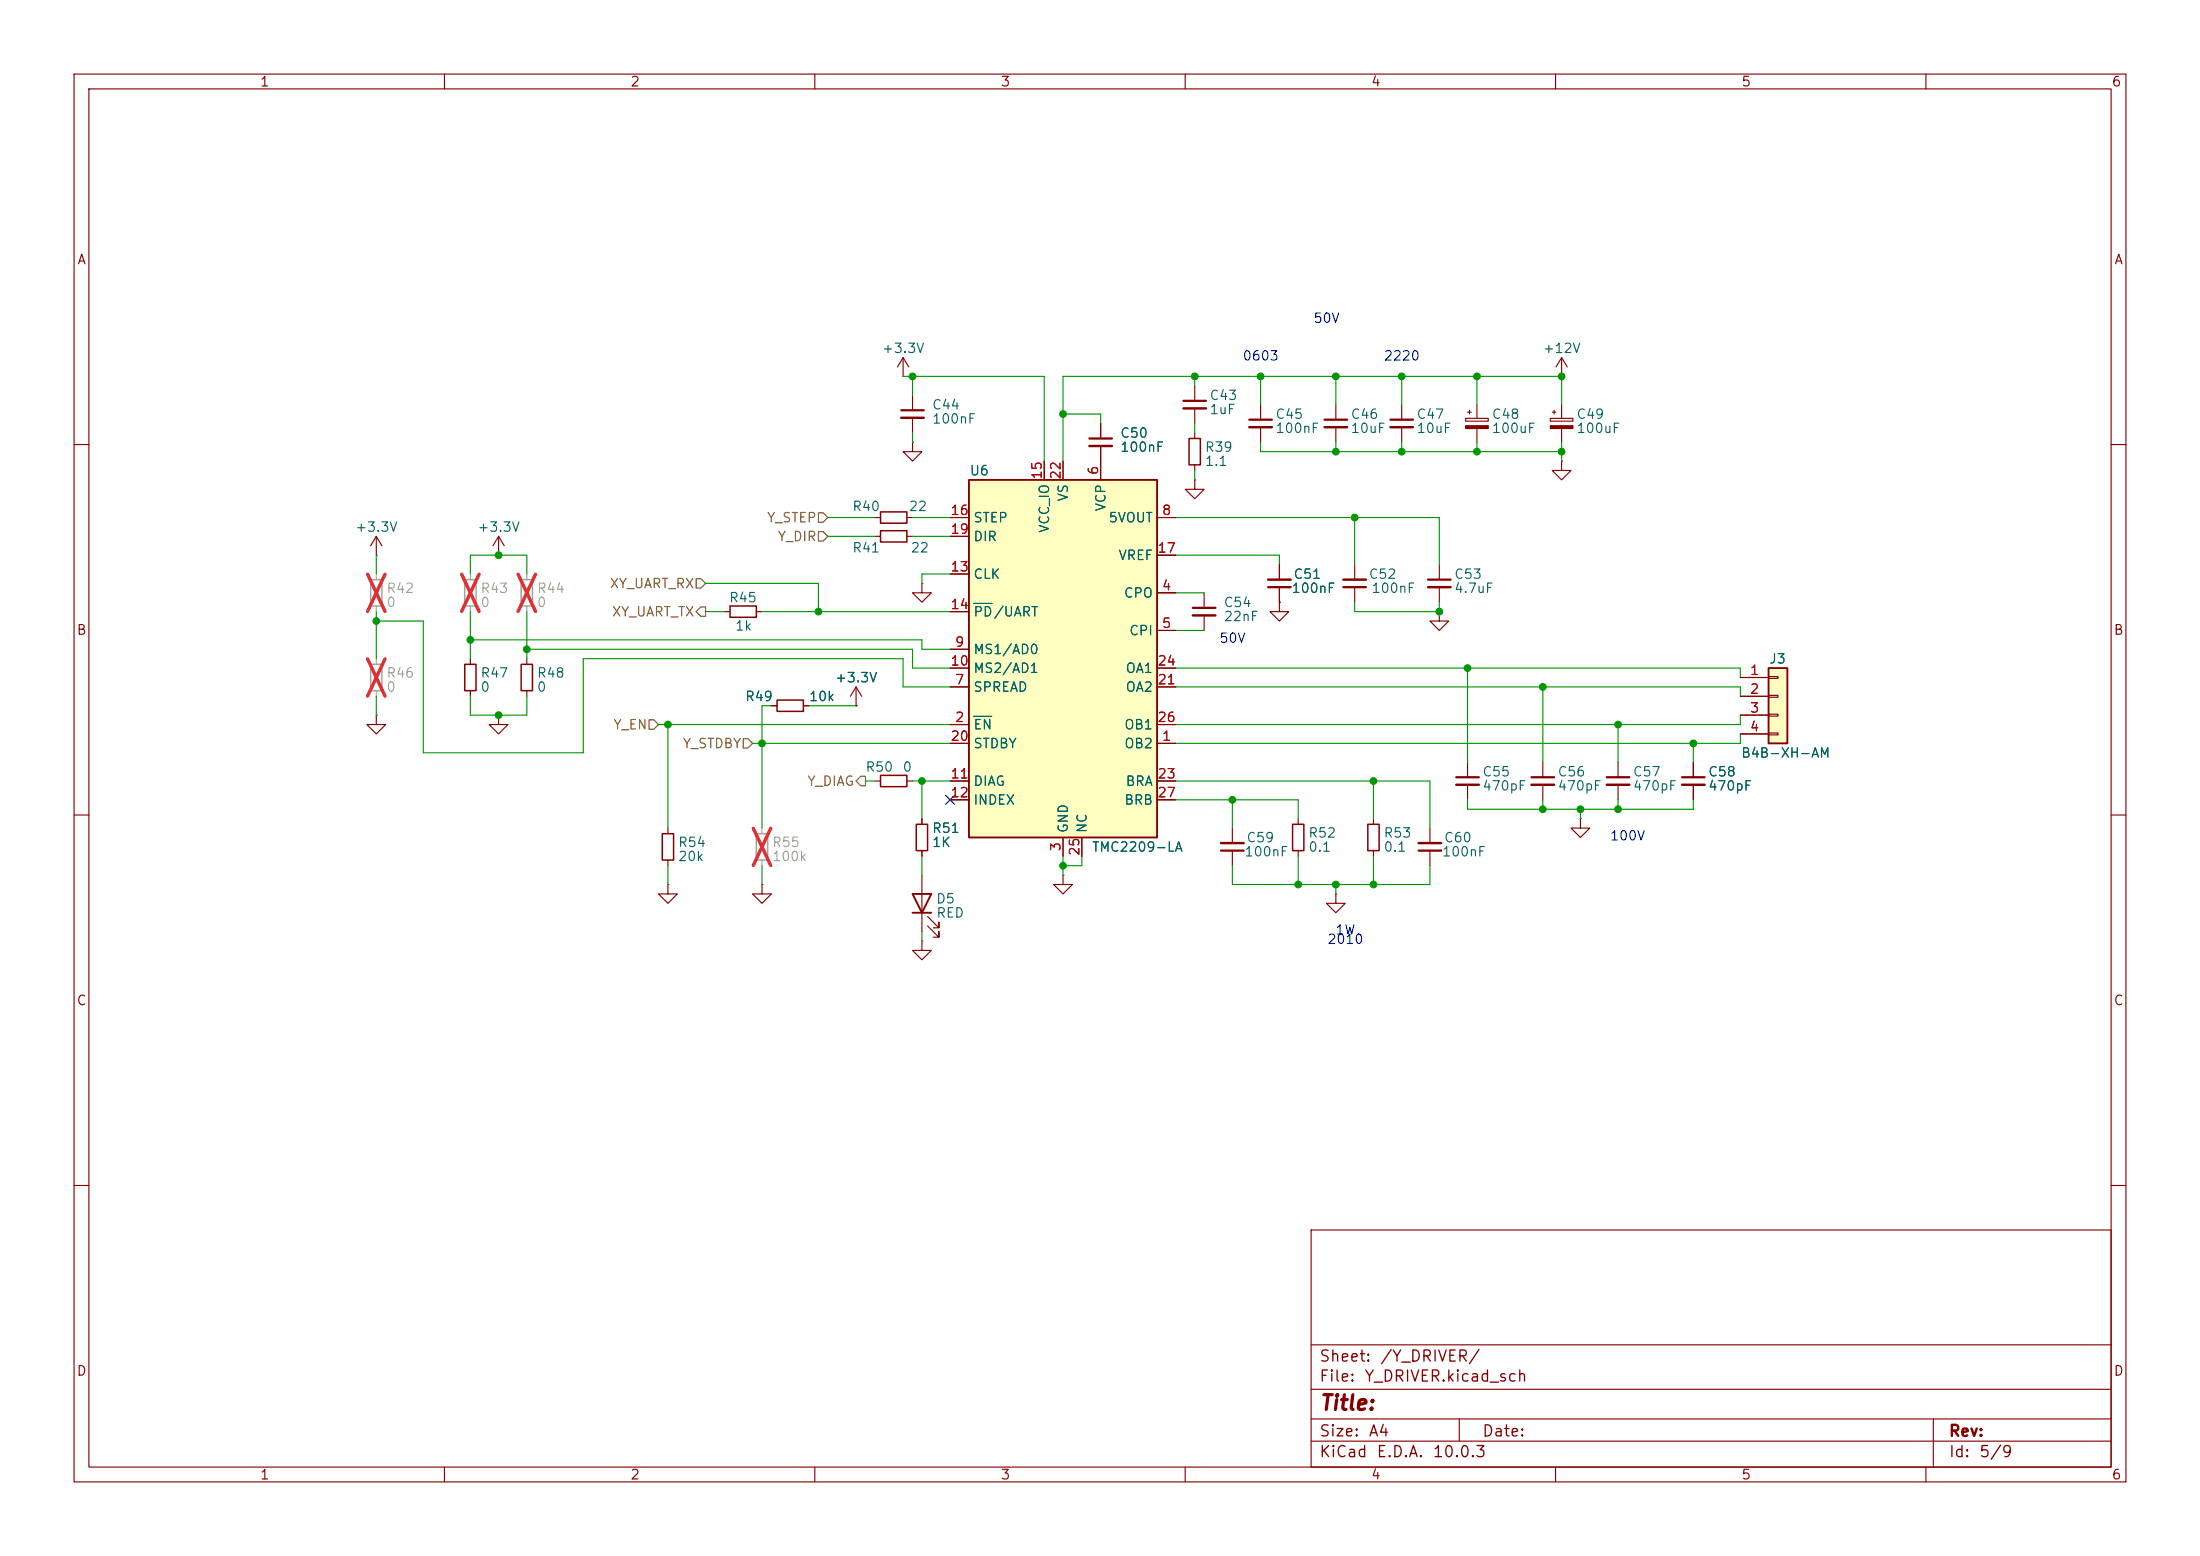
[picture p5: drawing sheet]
<svg xmlns="http://www.w3.org/2000/svg" width="297mm" height="210mm" viewBox="0 0 297 210" stroke-linecap="round" stroke-linejoin="round" font-family="sans-serif">
<g fill="none" stroke="#840000" stroke-width=".15">
<path d="M10 10h277v190h-277zM12 12h273v186h-273zM60 10v2M110 10v2M160 10v2M210 10v2M260 10v2M123.2 53.3v2.1M123.2 56.4v2M161.3 58.4v.8M10 60h2M161.3 62.7v.8"/>
<path d="M285 60h2M97.8 82.6h.8M102.1 82.6h.8M10 110h2M285 110h2M10 160h2M177 166h108v32h-108zM285 160h2M60 198v2M110 198v2M160 198v2M177 194.5h108"/>
<path d="M177 191.5h108M177 187.5h108M177 181.5h108M197 191.5v3M210 198v2M260 198v2M261 191.5v6.5"/>
</g>
<path d="M160.5 59.2h1.6v3.5h-1.6zM98.6 81.8h3.5v1.5h-3.5z" fill="none" stroke="#840000" stroke-width=".2"/>
<path d="M121.7 55.4h3" fill="none" stroke="#840000" stroke-width=".3"/>
<path d="M121.7 56.4h3" fill="none" stroke="#840000" stroke-width=".33"/>
<path d="M130.8 64.8h25.4v48.2h-25.4z" fill="#ffffc2"/>
<path d="M130.8 64.8h25.4v48.2h-25.4z" fill="none" stroke="#840000" stroke-width=".25"/>
<g fill="none" stroke="#840000" stroke-width=".15">
<path d="M121.9 50.8h.1M121.9 48.3l-.7 1.2M121.9 48.3l.8 1.2M121.9 48.3v2.5M123.2 59.7v1.3h1.3l-1.3 1.2-1.3-1.2h1.3M123.2 59.7h.1M170.2 54.6v2M170.2 57.7v2M197.9 56.5h3v.3h-3zM198.1 55.6h.5M198.4 55.4v.5M199.4 54.6v1.9"/>
<path d="M199.4 57.8v1.9M128.3 69.9h2.5M128.3 77.5h2.5M128.3 72.4h2.5M141 62.2v2.6M143.5 62.2v2.6M148.6 62.2v2.6M156.2 69.9h2.5M156.2 74.9h2.5M128.3 97.8h2.5M128.3 92.7h2.5M128.3 87.6h2.5"/>
<path d="M128.3 90.2h2.5M128.3 82.6h2.5M156.2 97.8h2.5M156.2 80h2.5M156.2 85.1h2.5M156.2 92.7h2.5M156.2 90.2h2.5M124.5 110.5v.8M124.5 114.8v.8M128.3 100.3h2.5M128.3 105.4h2.5M128.3 108h2.5"/>
<path d="M143.5 113v2.6M146 113v2.6M156.2 100.3h2.5M156.2 105.4h2.5M156.2 108h2.5M213.4 110.5v1.3h1.2l-1.2 1.2-1.3-1.2h1.3M213.4 110.5h.1"/>
</g>
<path d="M131.4 96.7h2.5M131.4 81.4h2.5" fill="none" stroke="#006464" stroke-width=".15"/>
<path d="M123.7 111.3h1.5v3.5h-1.5z" fill="none" stroke="#840000" stroke-width=".2"/>
<path d="M168.7 56.6h3" fill="none" stroke="#840000" stroke-width=".3"/>
<path d="M168.7 57.7h3" fill="none" stroke="#840000" stroke-width=".33"/>
<path d="M197.9 57.5h3v.3h-3z" fill="#840000" stroke="#840000" stroke-width=".15"/>
<path d="M238.8 90.2h2.5v10.1h-2.5z" fill="#ffffc2"/>
<path d="M238.8 90.2h2.5v10.1h-2.5zM123.2 120.7h2.5l-1.2 2.5zM123.2 123.2h2.5" fill="none" stroke="#840000" stroke-width=".25"/>
<g fill="none" stroke="#840000" stroke-width=".15">
<path d="M148.6 57.2v2M161.3 52.1v2M161.3 55.1v2.1M180.3 54.6v2M180.3 57.7v2M189.2 54.6v2M189.2 57.7v2M209.3 56.5h3v.3h-3zM209.5 55.6h.6M209.8 55.4v.5M210.8 50.8h.1M210.8 48.3l-.7 1.2"/>
<path d="M210.8 48.3l.8 1.2M210.8 48.3v2.5M210.8 54.6v1.9M210.8 57.8v1.9M50.8 74.9h.1M50.8 72.4l-.8 1.3M50.8 72.4l.8 1.3M50.8 72.4v2.5M67.3 74.9h.1M67.3 72.4l-.8 1.3M67.3 72.4l.8 1.3M67.3 72.4v2.5"/>
<path d="M118.1 72.4h.8M118.1 69.9h.8M122.4 72.4h.8M122.4 69.9h.8M124.5 78.7v1.3h1.2l-1.2 1.3-1.3-1.3h1.3M124.5 78.7h.1M128.3 72.4h2.5M128.3 69.9h2.5M128.3 77.5h2.5M141 62.2v2.6M143.5 62.2v2.6M148.6 60.2v4.6"/>
<path d="M156.2 69.9h2.5M156.2 74.9h2.5M161.3 64.8v1.2h1.3l-1.3 1.3-1.3-1.3h1.3M161.3 64.8h.1M172.7 76.2v2M172.7 79.2v2.1M182.9 76.2v2M182.9 79.2v2.1M194.3 76.2v2M194.3 79.2v2.1M210.8 62.2v1.3h1.3l-1.3 1.3-1.3-1.3h1.3M210.8 62.2h.1"/>
<path d="M50.8 96.5v1.3h1.3l-1.3 1.3-1.3-1.3h1.3M50.8 96.5h.1M63.5 88.9v.8M63.5 93.2v.8M67.3 96.5v1.3h1.3l-1.3 1.3-1.3-1.3h1.3M67.3 96.5h.1M71.1 88.9v.8M71.1 93.2v.8M104.1 95.3h.8M108.5 95.3h.7M115.6 95.3h.1M115.6 92.7l-.8 1.3"/>
<path d="M115.6 92.7l.7 1.3M115.6 92.7v2.6M128.3 97.8h2.5M128.3 92.7h2.5M128.3 87.6h2.5M128.3 90.2h2.5M128.3 82.6h2.5M156.2 97.8h2.5M156.2 80h2.5M156.2 85.1h2.5M156.2 92.7h2.5M156.2 90.2h2.5"/>
<path d="M162.6 80v2M162.6 83.1v2M172.7 81.3v1.3h1.3l-1.3 1.2-1.3-1.2h1.3M172.7 81.3h.1M194.3 82.6v1.2h1.3l-1.3 1.3-1.3-1.3h1.3M194.3 82.6h.1M234.9 91.4h3.9M234.9 94h3.9M234.9 96.5h3.9M234.9 99.1h3.9M238.8 91.3h1.2v.3h-1.2zM238.8 93.9h1.2v.2h-1.2z"/>
<path d="M238.8 96.4h1.2v.2h-1.2zM238.8 98.9h1.2v.3h-1.2zM90.2 119.4v1.3h1.2l-1.2 1.2-1.3-1.2h1.3M90.2 119.4h.1M90.2 111.8v.7M90.2 116.1v.7M102.9 119.4v1.3h1.2l-1.2 1.2-1.3-1.2h1.3M102.9 119.4h.1M118.1 105.4h.8M122.4 105.4h.8M124.5 110.5v.8M124.5 114.8v.8"/>
<path d="M124.5 118.1v7.6M128.3 105.4h2.5M128.3 100.3h2.5M128.3 108h2.5M143.5 118.1v1.3h1.3l-1.3 1.3-1.3-1.3h1.3M143.5 118.1h.1M143.5 113v2.6M146 113v2.6M156.2 105.4h2.5M156.2 100.3h2.5M156.2 108h2.5M166.4 111.8v2"/>
<path d="M166.4 114.8v2M175.3 110.5v.8M175.3 114.8v.8M185.4 110.5v.8M185.4 114.8v.8M193 111.8v2M193 114.8v2M198.1 102.9v2M198.1 105.9v2.1M208.3 102.9v2M208.3 105.9v2.1M218.4 102.9v2"/>
<path d="M218.4 105.9v2.1M228.6 102.9v2M228.6 105.9v2.1M124.5 127v1.3h1.2l-1.2 1.2-1.3-1.2h1.3M124.5 127h.1M125.2 125l1.5 1.5v-.8v.8h-.7M125.2 123.7l1.5 1.5v-.7v.7h-.7M180.3 120.7v1.2h1.3l-1.3 1.3-1.2-1.3h1.2M180.3 120.7h.1"/>
</g>
<g fill="none" stroke="#840000" stroke-width=".3">
<path d="M147.1 59.2h3M159.8 54.1h3M178.8 56.6h3.1M187.7 56.6h3.1M171.2 79.2h3M181.4 79.2h3M192.8 78.2h3M161 82h3.1M164.8 114.8h3.1M191.5 114.8h3.1M196.6 104.9h3M206.8 104.9h3"/>
<path d="M216.9 104.9h3.1M227.1 104.9h3"/>
</g>
<g fill="none" stroke="#840000" stroke-width=".33">
<path d="M159.8 55.1h3M178.8 57.7h3.1M187.7 57.7h3.1M147.1 60.2h3M171.2 78.2h3M181.4 78.2h3M192.8 79.2h3M161 83.1h3.1M164.8 113.8h3.1M191.5 113.8h3.1M196.6 105.9h3M206.8 105.9h3"/>
<path d="M216.9 105.9h3.1M227.1 105.9h3"/>
</g>
<path d="M50 78.2h1.6v3.6h-1.6zM62.7 78.2h1.6v3.6h-1.6zM70.4 78.2h1.5v3.6h-1.5zM50 89.7h1.6v3.5h-1.6zM102.1 112.5h1.5v3.6h-1.5z" fill="none" stroke="#a1a1a1" stroke-width=".2"/>
<path d="M50.8 77.5v.7M63.5 77.5v.7M71.1 77.5v.7M50.8 81.8v.8M50.8 88.9v.8M50.8 93.2v.8M63.5 81.8v.8M71.1 81.8v.8M102.9 111.8v.7M102.9 116.1v.7" fill="none" stroke="#a1a1a1" stroke-width=".15"/>
<path d="M49.6 77.5l2.4 5M52 77.5l-2.4 5M62.3 77.5l2.4 5M64.7 77.5l-2.4 5M69.9 77.5l2.4 5M72.3 77.5l-2.4 5M49.6 88.9l2.4 5M52 88.9l-2.4 5M101.7 111.8l2.3 5M104 111.8l-2.3 5" fill="none" stroke="#e12e31" stroke-width=".46"/>
<path d="M118.9 71.6h3.5v1.6h-3.5zM118.9 69.1h3.5v1.5h-3.5zM62.7 89.7h1.6v3.5h-1.6zM70.4 89.7h1.5v3.5h-1.5zM104.9 94.5h3.6v1.5h-3.6zM89.4 112.5h1.5v3.6h-1.5zM118.9 104.6h3.5v1.6h-3.5zM174.5 111.3h1.5v3.5h-1.5zM184.7 111.3h1.5v3.5h-1.5z" fill="none" stroke="#840000" stroke-width=".2"/>
<path d="M209.3 57.5h3v.3h-3z" fill="#840000" stroke="#840000" stroke-width=".15"/>
<path d="M94 78.1h.6l.6 .6-.6 .7h-.6zM110.5 69.2h.6l.7 .7-.7 .6h-.6zM110.5 71.8h.6l.7 .6-.7 .6h-.6zM87.6 97.2h.7l.6 .6-.6 .6h-.7zM94.6 81.9h.6v1.3h-.6l-.6-.6zM100.3 99.7h.7l.6 .6-.6 .7h-.7zM116.2 104.8h.6v1.2h-.6l-.6-.6z" fill="none" stroke="#725600" stroke-width=".15"/>
<g fill="none" stroke="#009600" stroke-width=".15">
<path d="M121.9 50.8h19.1v11.4M123.2 50.8v2.5M123.2 58.4v1.3M143.5 55.9h5.1v1.3M161.3 50.8v1.3M161.3 57.2v1.2M170.2 59.7v1.3h40.6M170.2 50.8v3.8M180.3 50.8v3.8M180.3 59.7v1.3M189.2 50.8v3.8M189.2 59.7v1.3"/>
<path d="M199.4 50.8v3.8M199.4 59.7v1.3M210.8 54.6v-3.8h-67.3v11.4M210.8 59.7v2.5M50.8 74.9v2.6M63.5 77.5v-2.6h7.6v2.6M95.2 78.7h15.3v3.9M111.8 72.4h6.3M111.8 69.9h6.3M123.2 72.4h5.1M123.2 69.9h5.1M128.3 77.5h-3.8v1.2"/>
<path d="M158.7 74.9h14v1.3M158.7 69.9h35.6v6.3M161.3 63.5v1.3M182.9 69.9v6.3M50.8 83.8h6.3v17.8h21.6v-12.7h43.2v3.8h6.4M50.8 82.6v6.3M50.8 94v2.5M63.5 86.4h61v1.2h3.8M63.5 82.6v6.3M63.5 94v2.5h7.6v-2.5M71.1 87.6h52.1v2.6h5.1M71.1 82.6v6.3"/>
<path d="M88.9 97.8h39.4M90.2 97.8v14M95.2 82.6h2.6M102.9 82.6h25.4M104.1 95.3h-1.2v16.5M109.2 95.3h6.4M158.7 80h3.9M158.7 92.7h76.2v1.3M158.7 90.2h76.2v1.2M158.7 85.1h3.9M182.9 81.3v1.3h11.4v-1.3M198.1 90.2v12.7"/>
<path d="M208.3 92.7v10.2M218.4 97.8v5.1M234.9 96.5v1.3h-76.2M234.9 99.1v1.2h-76.2M90.2 116.8v2.6M101.6 100.3h26.7M102.9 116.8v2.6M116.8 105.4h1.3M123.2 105.4h5.1M124.5 105.4v5.1M124.5 115.6v2.5M143.5 115.6v2.5"/>
<path d="M146 115.6v1.2h-2.5M158.7 108h16.6v2.5M158.7 105.4h34.3v6.4M166.4 116.8v2.6h26.6v-2.6M166.4 108v3.8M175.3 115.6v3.8M180.3 119.4v1.3M185.4 105.4v5.1M185.4 115.6v3.8M198.1 108v1.2h30.5v-1.2M208.3 108v1.2M213.4 109.2v1.3"/>
<path d="M218.4 108v1.2M228.6 100.3v2.6M124.5 125.7v1.3"/>
</g>
<path d="M127.7 107.3l1.2 1.3M128.9 107.3l-1.2 1.3" fill="none" stroke="#000084" stroke-width=".15"/>
<path d="M131.4 96.7h2.5M131.4 81.4h2.5" fill="none" stroke="#006464" stroke-width=".15"/>
<g fill="#009600" stroke="#009600" stroke-width=".14">
<circle cx="218.4" cy="109.2" r=".46"/>
<circle cx="194.3" cy="82.6" r=".46"/>
<circle cx="218.4" cy="97.8" r=".46"/>
<circle cx="208.3" cy="92.7" r=".46"/>
<circle cx="208.3" cy="109.2" r=".46"/>
<circle cx="213.4" cy="109.2" r=".46"/>
<circle cx="228.6" cy="100.3" r=".46"/>
<circle cx="198.1" cy="90.2" r=".46"/>
<circle cx="180.3" cy="119.4" r=".46"/>
<circle cx="166.4" cy="108" r=".46"/>
<circle cx="175.3" cy="119.4" r=".46"/>
<circle cx="124.5" cy="105.4" r=".46"/>
<circle cx="143.5" cy="116.8" r=".46"/>
<circle cx="161.3" cy="50.8" r=".46"/>
<circle cx="143.5" cy="55.9" r=".46"/>
<circle cx="123.2" cy="50.8" r=".46"/>
<circle cx="110.5" cy="82.6" r=".46"/>
<circle cx="180.3" cy="50.8" r=".46"/>
<circle cx="189.2" cy="50.8" r=".46"/>
<circle cx="199.4" cy="50.8" r=".46"/>
<circle cx="210.8" cy="50.8" r=".46"/>
<circle cx="170.2" cy="50.8" r=".46"/>
<circle cx="210.8" cy="61" r=".46"/>
<circle cx="63.5" cy="86.4" r=".46"/>
<circle cx="90.2" cy="97.8" r=".46"/>
<circle cx="71.1" cy="87.6" r=".46"/>
<circle cx="50.8" cy="83.8" r=".46"/>
<circle cx="67.3" cy="96.5" r=".46"/>
<circle cx="67.3" cy="74.9" r=".46"/>
<circle cx="182.9" cy="69.9" r=".46"/>
<circle cx="180.3" cy="61" r=".46"/>
<circle cx="189.2" cy="61" r=".46"/>
<circle cx="199.4" cy="61" r=".46"/>
<circle cx="185.4" cy="119.4" r=".46"/>
<circle cx="185.4" cy="105.4" r=".46"/>
<circle cx="102.9" cy="100.3" r=".46"/>
</g>
<text font-size="2" fill="#840000" x="178" y="190.8">Title:</text>
<g font-size="1.5" fill="#840000">
<text x="178" y="184.2">Sheet:</text>
<text x="186.2" y="184.2">/Y_DRIVER/</text>
<text x="178" y="186.9">File:</text>
<text x="184.1" y="186.9">Y_DRIVER.kicad_sch</text>
<text x="178" y="197.1">KiCad</text>
<text x="178" y="194.3">Size:</text>
<text x="184.7" y="194.3">A4</text>
<text x="185.7" y="197.1">E.D.A.</text>
<text x="193.3" y="197.1">10.0.3</text>
<text x="200" y="194.3">Date:</text>
<text x="263" y="194.3">Rev:</text>
<text x="263" y="197.1">Id:</text>
<text x="267.1" y="197.1">5/9</text>
</g>
<g font-size="1.3" fill="#840000">
<text x="35" y="12">1</text>
<text x="85" y="12">2</text>
<text x="135" y="12">3</text>
<text x="185" y="12">4</text>
<text x="235" y="12">5</text>
<text x="285" y="12">6</text>
<text x="10.3" y="36">A</text>
<text x="285.3" y="36">A</text>
<text x="10.3" y="86">B</text>
<text x="285.3" y="86">B</text>
<text x="10.3" y="136">C</text>
<text x="285.3" y="136">C</text>
<text x="10.3" y="186">D</text>
<text x="285.3" y="186">D</text>
<text x="35" y="200">1</text>
<text x="85" y="200">2</text>
<text x="135" y="200">3</text>
<text x="185" y="200">4</text>
<text x="235" y="200">5</text>
<text x="285" y="200">6</text>
</g>
<g font-size="1.3" fill="#006464">
<text x="119" y="48">+3.3V</text>
<text x="208.2" y="48">+12V</text>
<text x="125.7" y="57.5">100nF</text>
<text x="125.7" y="55.6">C44</text>
<text x="151.1" y="59.4">C50</text>
<text x="163.2" y="56.2">1uF</text>
<text x="163.2" y="54.3">C43</text>
<text x="172.1" y="58.8">100nF</text>
<text x="172.1" y="56.9">C45</text>
<text x="182.3" y="56.9">C46</text>
<text x="182.3" y="58.8">10uF</text>
<text x="191.1" y="56.9">C47</text>
<text x="191.1" y="58.8">10uF</text>
<text x="201.3" y="58.8">100uF</text>
<text x="201.3" y="56.9">C48</text>
<text x="212.7" y="58.8">100uF</text>
<text x="212.7" y="56.9">C49</text>
<text x="130.8" y="64.5">U6</text>
<text x="151.1" y="61.3">100nF</text>
<text x="162.6" y="61.3">R39</text>
<text x="162.6" y="63.2">1.1</text>
<text x="115" y="69.3">R40</text>
<text x="122.6" y="69.3">22</text>
<text x="131.3" y="70.8">STEP</text>
<text x="144.5" y="67.8" transform="rotate(-90 144.5 67.8)">VS</text>
<text x="149.6" y="69.1" transform="rotate(-90 149.6 69.1)">VCP</text>
<text x="149.6" y="70.8">5VOUT</text>
<text x="47.9" y="72.1">+3.3V</text>
<text x="64.4" y="72.1">+3.3V</text>
<text x="115" y="74.9">R41</text>
<text x="122.8" y="74.9">22</text>
<text x="131.3" y="73.4">DIR</text>
<text x="141.9" y="72" transform="rotate(-90 141.9 72)">VCC_IO</text>
<text x="150.9" y="75.9">VREF</text>
<text x="98.3" y="81.6">R45</text>
<text x="131.3" y="78.4">CLK</text>
<text x="131.3" y="83.5">PD/UART</text>
<text x="151.6" y="81">CPO</text>
<text x="165.1" y="82.3">C54</text>
<text x="174.3" y="80.3">100nF</text>
<text x="174.5" y="78.4">C51</text>
<text x="184.7" y="78.4">C52</text>
<text x="185.1" y="80.3">100nF</text>
<text x="196.2" y="78.4">C53</text>
<text x="196.2" y="80.3">4.7uF</text>
<text x="99.1" y="85.4">1k</text>
<text x="131.3" y="88.6">MS1/AD0</text>
<text x="152.4" y="86.1">CPI</text>
<text x="165.1" y="84.2">22nF</text>
<text x="238.8" y="89.9">J3</text>
<text x="64.8" y="93.7">0</text>
<text x="64.8" y="91.8">R47</text>
<text x="72.4" y="93.7">0</text>
<text x="72.4" y="91.8">R48</text>
<text x="100.5" y="95">R49</text>
<text x="109.1" y="95">10k</text>
<text x="112.6" y="92.4">+3.3V</text>
<text x="131.3" y="93.7">SPREAD</text>
<text x="131.3" y="91.1">MS2/AD1</text>
<text x="151.9" y="93.7">OA2</text>
<text x="151.9" y="91.1">OA1</text>
<text x="131.3" y="98.8">EN</text>
<text x="131.3" y="101.3">STDBY</text>
<text x="151.7" y="101.3">OB2</text>
<text x="151.7" y="98.8">OB1</text>
<text x="116.7" y="104.5">R50</text>
<text x="121.8" y="104.5">0</text>
<text x="131.3" y="106.4">DIAG</text>
<text x="151.9" y="106.4">BRA</text>
<text x="200" y="107">470pF</text>
<text x="200" y="105.1">C55</text>
<text x="210.2" y="107">470pF</text>
<text x="210.2" y="105.1">C56</text>
<text x="220.4" y="107">470pF</text>
<text x="220.4" y="105.1">C57</text>
<text x="230.5" y="107">470pF</text>
<text x="230.5" y="105.1">C58</text>
<text x="235" y="102.6">B4B-XH-AM</text>
<text x="125.7" y="112.7">R51</text>
<text x="131.3" y="108.9">INDEX</text>
<text x="144.5" y="112.5" transform="rotate(-90 144.5 112.5)">GND</text>
<text x="147" y="112.5" transform="rotate(-90 147 112.5)">NC</text>
<text x="151.7" y="108.9">BRB</text>
<text x="176.5" y="113.4">R52</text>
<text x="186.7" y="113.4">R53</text>
<text x="91.4" y="116.5">20k</text>
<text x="91.4" y="114.6">R54</text>
<text x="125.7" y="114.6">1K</text>
<text x="147.3" y="115.3">TMC2209-LA</text>
<text x="167.9" y="115.9">100nF</text>
<text x="168.2" y="114">C59</text>
<text x="176.5" y="115.3">0.1</text>
<text x="186.7" y="115.3">0.1</text>
<text x="194.6" y="115.9">100nF</text>
<text x="194.9" y="114">C60</text>
<text x="126.3" y="122.3">D5</text>
<text x="126.3" y="124.2">RED</text>
</g>
<g font-size="1.3" fill="#0000c2">
<text x="177.2" y="43.9">50V</text>
<text x="167.7" y="49">0603</text>
<text x="186.7" y="49">2220</text>
<text x="164.5" y="87.1">50V</text>
<text x="217.2" y="113.8">100V</text>
<text x="179.1" y="127.7">2010</text>
<text x="180.2" y="126.5">1W</text>
</g>
<g font-size="1.3" fill="#a90000">
<text x="140.9" y="64.8" transform="rotate(-90 140.9 64.8)">15</text>
<text x="143.5" y="64.8" transform="rotate(-90 143.5 64.8)">22</text>
<text x="148.6" y="64.2" transform="rotate(-90 148.6 64.2)">6</text>
<text x="128.2" y="69.8">16</text>
<text x="156.8" y="69.8">8</text>
<text x="128.2" y="77.4">13</text>
<text x="128.2" y="72.4">19</text>
<text x="156.2" y="74.9">17</text>
<text x="128.2" y="82.5">14</text>
<text x="156.8" y="80">4</text>
<text x="128.8" y="87.6">9</text>
<text x="156.8" y="85.1">5</text>
<text x="128.2" y="90.1">10</text>
<text x="128.8" y="92.7">7</text>
<text x="156.2" y="92.7">21</text>
<text x="156.2" y="90.1">24</text>
<text x="236.1" y="91.4">1</text>
<text x="236.1" y="94">2</text>
<text x="128.2" y="100.3">20</text>
<text x="128.8" y="97.8">2</text>
<text x="156.2" y="97.8">26</text>
<text x="156.8" y="100.3">1</text>
<text x="236.1" y="96.5">3</text>
<text x="236.1" y="99">4</text>
<text x="128.2" y="105.4">11</text>
<text x="128.2" y="107.9">12</text>
<text x="156.2" y="105.4">23</text>
<text x="156.2" y="107.9">27</text>
<text x="143.5" y="115" transform="rotate(-90 143.5 115)">3</text>
<text x="146" y="115.6" transform="rotate(-90 146 115.6)">25</text>
</g>
<g font-size="1.3" fill="#725600">
<text x="103.4" y="70.8">Y_STEP</text>
<text x="104.9" y="73.4">Y_DIR</text>
<text x="82.2" y="79.7">XY_UART_RX</text>
<text x="82.5" y="83.5">XY_UART_TX</text>
<text x="82.7" y="98.8">Y_EN</text>
<text x="92.1" y="101.3">Y_STDBY</text>
<text x="108.9" y="106.4">Y_DIAG</text>
</g>
<g font-size="1.3" fill="#989898">
<text x="52.1" y="82.3">0</text>
<text x="52.1" y="80.3">R42</text>
<text x="64.8" y="82.3">0</text>
<text x="64.8" y="80.3">R43</text>
<text x="72.4" y="82.3">0</text>
<text x="72.4" y="80.3">R44</text>
<text x="52.1" y="93.7">0</text>
<text x="52.1" y="91.8">R46</text>
<text x="104.1" y="114.6">R55</text>
<text x="104.1" y="116.5">100k</text>
</g>
</svg>
